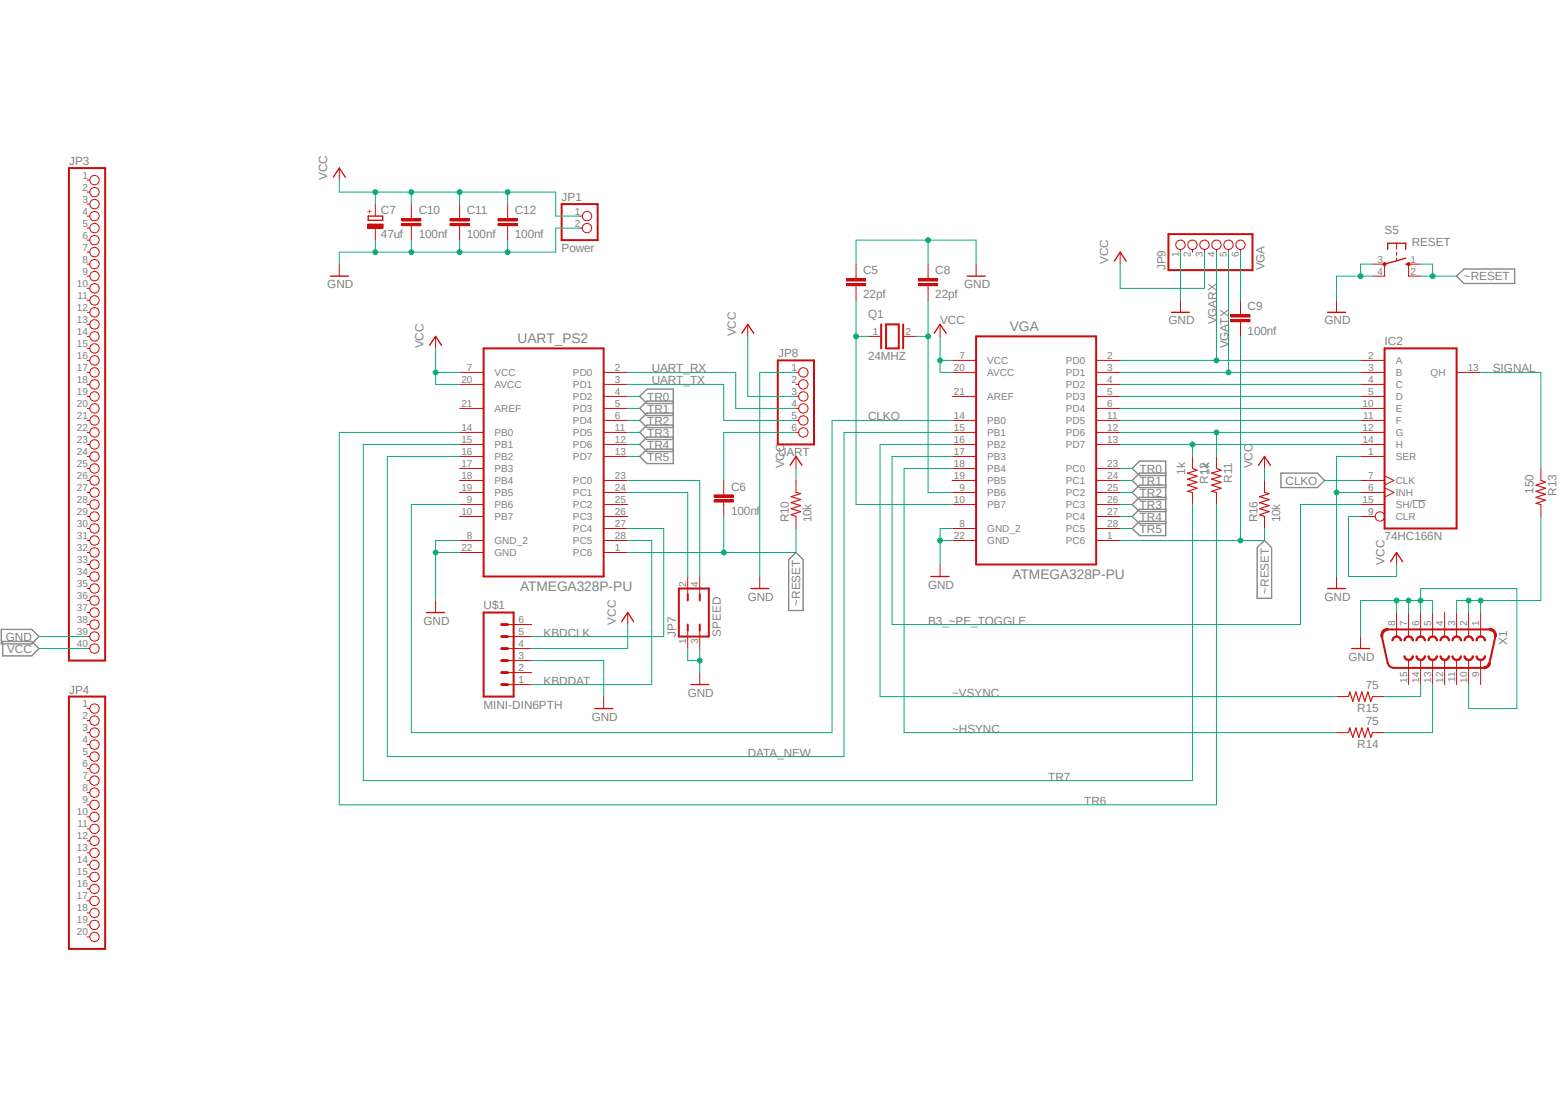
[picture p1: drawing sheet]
<svg xmlns="http://www.w3.org/2000/svg" width="297mm" height="210mm" viewBox="0 0 297 210" stroke-linecap="round" stroke-linejoin="round" font-family="sans-serif">
<path d="M0 28.9l297.1 152.1M297.1 28.9l-297.1 152.1" fill="none" stroke="#fff" stroke-width=".19"/>
<path d="M268.9 95.3h2.5" fill="none" stroke="#808080" stroke-width=".19"/>
<g fill="none" stroke="#808080" stroke-width=".25">
<path d="M277.3 52.6l1.4-1.4h9.7v2.8h-9.7zM128.2 76.8h-5l-1.4-1.3 1.4-1.4h5v14.2h-5l-1.4-1.4 1.4-1.4h5M128.2 76.4h-5l-1.4 1.4 1.4 1.3h5M128.2 78.7h-5l-1.4 1.4 1.4 1.3h5M128.2 80.9h-5l-1.4 1.4 1.4 1.4h5M128.2 83.2h-5l-1.4 1.4 1.4 1.4h5M222 90.1h-5l-1.4 1.4 1.4 1.3h5M222 90.6h-5l-1.4-1.4 1.4-1.4h5v14.2h-5l-1.4-1.4 1.4-1.3h5M222 92.4h-5l-1.4 1.4 1.4 1.3h5M222 94.7h-5l-1.4 1.4 1.4 1.3h5M222 97h-5l-1.4 1.3 1.4 1.4h5M243.9 90.1h6.9l1.4 1.4-1.4 1.3h-6.9z"/>
<path d="M.3 119.8h5.8l1.3 1.4-1.3 1.4h-5.8zM150.2 106.6l1.4-1.4 1.3 1.4v9.6h-2.7zM239.4 104.3l1.3-1.4 1.4 1.4v9.6h-2.7zM.5 122.1h5.6l1.3 1.4-1.3 1.4h-5.6z"/>
</g>
<path d="M281.4 121.2a.91 .91 0 0 1 .9 0 .91 .91 0 0 1 .5 .8h-.2a.7 .7 0 0 0-.7-.7 .7 .7 0 0 0-.7 .7h-.2v-.2z" fill-rule="evenodd" fill="#c90d0c"/>
<path d="M281.4 121.2a.91 .91 0 0 1 .9 0 .91 .91 0 0 1 .5 .8h-.2a.7 .7 0 0 0-.7-.7 .7 .7 0 0 0-.7 .7h-.2v-.2z" fill="none" stroke="#c90d0c" stroke-width=".19"/>
<path d="M281 124.9h.2a.7 .7 0 0 0 .7 .6 .7 .7 0 0 0 .7-.6h.2a.91 .91 0 0 1-.9 .9 .91 .91 0 0 1-.9-.9z" fill-rule="evenodd" fill="#c90d0c"/>
<path d="M281 124.9h.2a.7 .7 0 0 0 .7 .6 .7 .7 0 0 0 .7-.6h.2a.91 .91 0 0 1-.9 .9 .91 .91 0 0 1-.9-.9z" fill="none" stroke="#c90d0c" stroke-width=".19"/>
<path d="M279.1 121.2a.91 .91 0 0 1 1 0 .91 .91 0 0 1 .4 .8h-.2a.7 .7 0 0 0-.7-.7 .7 .7 0 0 0-.7 .7h-.2v-.2z" fill-rule="evenodd" fill="#c90d0c"/>
<path d="M279.1 121.2a.91 .91 0 0 1 1 0 .91 .91 0 0 1 .4 .8h-.2a.7 .7 0 0 0-.7-.7 .7 .7 0 0 0-.7 .7h-.2v-.2z" fill="none" stroke="#c90d0c" stroke-width=".19"/>
<path d="M278.7 124.9h.2a.7 .7 0 0 0 .7 .6 .7 .7 0 0 0 .7-.6h.2a.91 .91 0 0 1-.9 .9 .91 .91 0 0 1-.9-.9z" fill-rule="evenodd" fill="#c90d0c"/>
<path d="M278.7 124.9h.2a.7 .7 0 0 0 .7 .6 .7 .7 0 0 0 .7-.6h.2a.91 .91 0 0 1-.9 .9 .91 .91 0 0 1-.9-.9z" fill="none" stroke="#c90d0c" stroke-width=".19"/>
<path d="M276.8 121.2a.91 .91 0 0 1 1 0 .91 .91 0 0 1 .5 .8h-.3a.7 .7 0 0 0-.7-.7 .7 .7 0 0 0-.7 .7h-.2v-.2z" fill-rule="evenodd" fill="#c90d0c"/>
<path d="M276.8 121.2a.91 .91 0 0 1 1 0 .91 .91 0 0 1 .5 .8h-.3a.7 .7 0 0 0-.7-.7 .7 .7 0 0 0-.7 .7h-.2v-.2z" fill="none" stroke="#c90d0c" stroke-width=".19"/>
<path d="M276.4 124.9h.2a.7 .7 0 0 0 .7 .6 .7 .7 0 0 0 .7-.6h.3a.91 .91 0 0 1-1 .9 .91 .91 0 0 1-.9-.9z" fill-rule="evenodd" fill="#c90d0c"/>
<path d="M276.4 124.9h.2a.7 .7 0 0 0 .7 .6 .7 .7 0 0 0 .7-.6h.3a.91 .91 0 0 1-1 .9 .91 .91 0 0 1-.9-.9z" fill="none" stroke="#c90d0c" stroke-width=".19"/>
<path d="M274.5 121.2a.91 .91 0 0 1 1 0 .91 .91 0 0 1 .5 .8h-.2a.7 .7 0 0 0-.7-.7 .7 .7 0 0 0-.7 .7h-.2v-.2z" fill-rule="evenodd" fill="#c90d0c"/>
<path d="M274.5 121.2a.91 .91 0 0 1 1 0 .91 .91 0 0 1 .5 .8h-.2a.7 .7 0 0 0-.7-.7 .7 .7 0 0 0-.7 .7h-.2v-.2z" fill="none" stroke="#c90d0c" stroke-width=".19"/>
<path d="M274.2 124.9h.2a.7 .7 0 0 0 .7 .6 .7 .7 0 0 0 .7-.6h.2a.91 .91 0 0 1-.9 .9 .91 .91 0 0 1-.9-.9z" fill-rule="evenodd" fill="#c90d0c"/>
<path d="M274.2 124.9h.2a.7 .7 0 0 0 .7 .6 .7 .7 0 0 0 .7-.6h.2a.91 .91 0 0 1-.9 .9 .91 .91 0 0 1-.9-.9z" fill="none" stroke="#c90d0c" stroke-width=".19"/>
<path d="M272.2 121.2a.91 .91 0 0 1 1 0 .91 .91 0 0 1 .5 .8h-.2a.7 .7 0 0 0-.7-.7 .7 .7 0 0 0-.7 .7h-.2v-.2z" fill-rule="evenodd" fill="#c90d0c"/>
<path d="M272.2 121.2a.91 .91 0 0 1 1 0 .91 .91 0 0 1 .5 .8h-.2a.7 .7 0 0 0-.7-.7 .7 .7 0 0 0-.7 .7h-.2v-.2z" fill="none" stroke="#c90d0c" stroke-width=".19"/>
<path d="M271.9 124.9h.2a.7 .7 0 0 0 .7 .6 .7 .7 0 0 0 .7-.6h.2a.91 .91 0 0 1-.9 .9 .91 .91 0 0 1-.9-.9z" fill-rule="evenodd" fill="#c90d0c"/>
<path d="M271.9 124.9h.2a.7 .7 0 0 0 .7 .6 .7 .7 0 0 0 .7-.6h.2a.91 .91 0 0 1-.9 .9 .91 .91 0 0 1-.9-.9z" fill="none" stroke="#c90d0c" stroke-width=".19"/>
<path d="M270 121.2a.91 .91 0 0 1 .9 0 .91 .91 0 0 1 .5 .8h-.2a.7 .7 0 0 0-.7-.7 .7 .7 0 0 0-.7 .7h-.2v-.2z" fill-rule="evenodd" fill="#c90d0c"/>
<path d="M270 121.2a.91 .91 0 0 1 .9 0 .91 .91 0 0 1 .5 .8h-.2a.7 .7 0 0 0-.7-.7 .7 .7 0 0 0-.7 .7h-.2v-.2z" fill="none" stroke="#c90d0c" stroke-width=".19"/>
<path d="M269.6 124.9h.2a.7 .7 0 0 0 .7 .6 .7 .7 0 0 0 .7-.6h.2a.91 .91 0 0 1-.9 .9 .91 .91 0 0 1-.9-.9z" fill-rule="evenodd" fill="#c90d0c"/>
<path d="M269.6 124.9h.2a.7 .7 0 0 0 .7 .6 .7 .7 0 0 0 .7-.6h.2a.91 .91 0 0 1-.9 .9 .91 .91 0 0 1-.9-.9z" fill="none" stroke="#c90d0c" stroke-width=".19"/>
<path d="M267.7 121.2a.91 .91 0 0 1 .9 0 .91 .91 0 0 1 .5 .8h-.2a.68 .68 0 0 0-.7-.7 .68 .68 0 0 0-.7 .7h-.2v-.2z" fill-rule="evenodd" fill="#c90d0c"/>
<path d="M267.7 121.2a.91 .91 0 0 1 .9 0 .91 .91 0 0 1 .5 .8h-.2a.68 .68 0 0 0-.7-.7 .68 .68 0 0 0-.7 .7h-.2v-.2z" fill="none" stroke="#c90d0c" stroke-width=".19"/>
<path d="M267.3 124.9h.2a.68 .68 0 0 0 .7 .6 .68 .68 0 0 0 .7-.6h.2a.91 .91 0 0 1-.9 .9 .91 .91 0 0 1-.9-.9z" fill-rule="evenodd" fill="#c90d0c"/>
<path d="M267.3 124.9h.2a.68 .68 0 0 0 .7 .6 .68 .68 0 0 0 .7-.6h.2a.91 .91 0 0 1-.9 .9 .91 .91 0 0 1-.9-.9z" fill="none" stroke="#c90d0c" stroke-width=".19"/>
<path d="M265.4 121.2a.93 .93 0 0 1 1.4 .8h-.2a.68 .68 0 0 0-.7-.7 .68 .68 0 0 0-.7 .7h-.2v-.2z" fill-rule="evenodd" fill="#c90d0c"/>
<path d="M265.4 121.2a.93 .93 0 0 1 1.4 .8h-.2a.68 .68 0 0 0-.7-.7 .68 .68 0 0 0-.7 .7h-.2v-.2z" fill="none" stroke="#c90d0c" stroke-width=".19"/>
<path d="M283.6 119.6a1.29 1.29 0 0 1 1.3 1.6h-.4a.96 .96 0 0 0-.9-1.2z" fill-rule="evenodd" fill="#c90d0c"/>
<path d="M283.6 119.6a1.29 1.29 0 0 1 1.3 1.6h-.4a.96 .96 0 0 0-.9-1.2z" fill="none" stroke="#c90d0c" stroke-width=".19"/>
<path d="M284.7 121.2l-1.1 5" fill="none" stroke="#c90d0c" stroke-width=".38"/>
<path d="M282.5 127a.96 .96 0 0 0 .9-.8l.4 .1a1.16 1.16 0 0 1-1.3 1z" fill-rule="evenodd" fill="#c90d0c"/>
<path d="M282.5 127a.96 .96 0 0 0 .9-.8l.4 .1a1.16 1.16 0 0 1-1.3 1z" fill="none" stroke="#c90d0c" stroke-width=".19"/>
<path d="M264.2 119.8h19.4M263.1 121.2l1.1 5a1.18 1.18 0 0 0 1.1 1h17.2" fill="none" stroke="#c90d0c" stroke-width=".38"/>
<path d="M263.3 120l.9-.4v.4a.98 .98 0 0 0-.9 1.2h-.4a1.42 1.42 0 0 1 .4-1.2z" fill-rule="evenodd" fill="#c90d0c"/>
<g fill="none" stroke="#c90d0c" stroke-width=".19">
<path d="M161.2 53.1h3.6v.4h-3.6zM161.2 54h3.6v.4h-3.6zM163 50.3v2.7M163 54.4v2.8M87.5 70.9h4.6M87.5 73.2h4.6M87.5 77.8h4.6M114.9 70.9h4.6M114.9 75.5h4.6M114.9 73.2h4.6M114.9 77.8h4.6M181.3 68.6h4.5"/>
<path d="M181.3 70.9h4.5M181.3 75.5h4.5M208.7 68.6h4.6M208.7 70.9h4.6M208.7 75.5h4.6M208.7 73.2h4.6M208.7 77.8h4.6M87.5 82.3h4.6M87.5 84.6h4.6M87.5 86.9h4.6M87.5 89.2h4.6M87.5 91.5h4.6"/>
<path d="M87.5 93.8h4.6M87.5 96.1h4.6M87.5 98.3h4.6M114.9 80.1h4.6M114.9 82.3h4.6M114.9 84.6h4.6M114.9 86.9h4.6M114.9 91.5h4.6M114.9 93.8h4.6M114.9 96.1h4.6M114.9 98.3h4.6M181.3 80.1h4.5"/>
<path d="M181.3 82.3h4.5M181.3 84.6h4.5M181.3 86.9h4.5M181.3 89.2h4.5M181.3 91.5h4.5M181.3 93.8h4.5M181.3 96.1h4.5M208.7 80.1h4.6M208.7 82.3h4.6M208.7 84.6h4.6M208.7 89.2h4.6M208.7 91.5h4.6"/>
<path d="M208.7 93.8h4.6M208.7 96.1h4.6M208.7 98.3h4.6M87.5 102.9h4.6M87.5 105.2h4.6M96.6 118.9h4.6M114.9 100.6h4.6M114.9 102.9h4.6M114.9 105.2h4.6M181.3 100.6h4.5M181.3 102.9h4.5M208.7 100.6h4.6"/>
<path d="M208.7 102.9h4.6M263.3 120l.9-.4v.4a.98 .98 0 0 0-.9 1.2h-.4a1.42 1.42 0 0 1 .4-1.2zM265.9 116.6v4.6M268.2 116.6v4.6M270.5 116.6v4.6M272.8 116.6v4.6M275 116.6v4.6M277.3 116.6v4.6M279.6 116.6v4.6M281.9 116.6v4.6M96.6 130.3h4.6M96.6 128.1h4.6"/>
<path d="M96.6 125.8h4.6M96.6 123.5h4.6M96.6 121.2h4.6M268.2 125.8v4.5M270.5 125.8v4.5M272.8 125.8v4.5M275 125.8v4.5M277.3 125.8v4.5M279.6 125.8v4.5M281.9 125.8v4.5"/>
</g>
<path d="M92.1 66.3h22.8v43.5h-22.8zM185.8 64.1h22.9v43.4h-22.9zM92.1 116.6h5.7v16h-5.7z" fill="none" stroke="#c90d0c" stroke-width=".38"/>
<path d="M95.5 118.9h1.1M95.5 125.8h1.1M95.5 128.1h1.1M95.5 130.3h1.1M95.5 121.2h1.1M95.5 123.5h1.1" fill="none" stroke="#c90d0c" stroke-width=".55"/>
<path d="M161.2 53.3h3.6M161.2 54.2h3.6" fill="none" stroke="#c90d0c" stroke-width=".42"/>
<path d="M70.1 41.1h2.8v.9h-2.8z" fill="none" stroke="#c90d0c" stroke-width=".25"/>
<path d="M70 42.7h2.9v.7h-2.9z" fill-rule="evenodd" fill="#c90d0c"/>
<g fill="none" stroke="#c90d0c" stroke-width=".19">
<path d="M71.5 38.9v2.2M70 42.7h2.9v.7h-2.9zM71.5 43.4v2.3M263.6 50.3v2.3M265.9 46.3v1.2M265.9 48v.6M265.9 49.1v.6M268.2 50.3v2.3M151.6 70.9h.4M151.6 73.2h.4M151.6 75.5h.4M151.6 77.8h.4"/>
<path d="M165.3 64.1h2.3M172.1 64.1h2.3M259 68.6h4.6M259 70.9h4.6M259 73.2h4.6M259 75.5h4.6M259 77.8h4.6M277.3 70.9h4.6M151.6 80.1h.4M151.6 82.3h.4M259 86.9h4.6M259 93.8h4.6"/>
<path d="M259 91.5h4.6M259 98.3h2.8M259 80.1h4.6M259 82.3h4.6M259 84.6h4.6M259 96.1h4.6M263.6 92.9l1.8 .9-1.8 .9M263.6 90.6l1.8 .9-1.8 .9M130.9 109.8v3.4M133.2 109.8v3.4M130.9 120.1v3.4M133.2 120.1v3.4"/>
<circle cx="152.9" cy="77.8" r=".89"/>
<circle cx="152.9" cy="75.5" r=".89"/>
<circle cx="152.9" cy="70.9" r=".89"/>
<circle cx="152.9" cy="73.2" r=".89"/>
<circle cx="152.9" cy="80.1" r=".89"/>
<circle cx="152.9" cy="82.3" r=".89"/>
<circle cx="262.7" cy="98.3" r=".89"/>
</g>
<path d="M148.1 68.6h6.9v16h-6.9zM167.8 61.8v4.5M168.7 61.8h2.4v4.5h-2.4zM172 61.8v4.5M263.6 66.3h13.7v34.3h-13.7zM129.2 112.1h5.8v9.1h-5.8zM130.9 113.2v1.1M130.9 118.9v1.2M133.2 113.2v1.1M133.2 118.9v1.2" fill="none" stroke="#c90d0c" stroke-width=".38"/>
<path d="M264.2 47.5v-1.2h3.4v1.2M267.6 50.3h.6M267.6 49.1l-4 1.2" fill="none" stroke="#c90d0c" stroke-width=".25"/>
<circle cx="263.6" cy="50.3" r=".3" fill="#c90d0c"/>
<circle cx="263.6" cy="50.3" r=".3" fill="none" stroke="#c90d0c" stroke-width=".19"/>
<circle cx="268.2" cy="50.3" r=".3" fill="#c90d0c"/>
<g fill="none" stroke="#c90d0c" stroke-width=".19">
<path d="M16.6 34.3h.5M16.6 36.6h.5M16.6 38.9h.5M64.6 32v2.3M78.3 38.9v2.7M87.5 38.9v2.7M96.6 38.9v2.7M16.6 50.3h.5M16.6 52.6h.5M16.6 41.1h.5M16.6 43.4h.5M16.6 45.7h.5"/>
<path d="M16.6 48h.5M16.6 54.9h.5M16.6 57.2h.5M16.6 59.5h.5M64.6 50.3v2.3M76.5 41.7h3.6v.4h-3.6zM76.5 42.5h3.6v.5h-3.6zM78.3 43v2.7M85.7 41.7h3.6v.4h-3.6zM85.7 42.5h3.6v.5h-3.6zM87.5 43v2.7M94.8 41.7h3.7v.4h-3.7z"/>
<path d="M94.8 42.5h3.7v.5h-3.7zM96.6 43v2.7M110.4 41.1h.5M110.4 43.4h.5M174.9 53.1h3.6v.4h-3.6zM174.9 54h3.6v.4h-3.6zM176.7 50.3v2.7M176.7 54.4v2.8M185.8 50.3v2.3M213.3 48v2.3M224.7 47.5v.5M224.7 57.2v2.3"/>
<path d="M227 47.5v.5M229.3 47.5v.5M231.6 47.5v.5M233.9 47.5v.5M234.4 59.9h3.6v.5h-3.6zM236.2 47.5v.5M236.2 57.2v2.7M254.5 57.2v2.3M261.3 50.3h2.3M261.3 52.6h2.3M268.2 50.3h2.3M268.2 52.6h2.3"/>
<path d="M16.6 61.8h.5M16.6 64.1h.5M16.6 66.3h.5M16.6 68.6h.5M16.6 70.9h.5M16.6 73.2h.5M16.6 75.5h.5M16.6 77.8h.5M82.9 64.1v2.2M142.4 61.8v2.3M179 61.8v2.3M234.4 60.8h3.6v.5h-3.6z"/>
<path d="M236.2 61.3v2.8M16.6 80.1h.5M16.6 82.3h.5M16.6 84.6h.5M16.6 86.9h.5M16.6 89.2h.5M16.6 91.5h.5M16.6 93.8h.5M16.6 96.1h.5M16.6 98.3h.5M136 94.2h3.6v.5h-3.6zM136 95.2h3.6v.4h-3.6z"/>
<path d="M137.8 91.5v2.7M137.8 95.6v2.7M151.6 86.9v2.3M151.6 91.5v2.3M151.6 98.3v2.3M227 86.9v2.3M227 93.8v2.3M231.6 86.9v2.3M231.6 93.8v2.3M240.7 86.9v2.3M240.7 91.5v2.3M240.7 98.3v2.3"/>
<path d="M293.4 89.2v2.3M293.4 96.1v2.2M16.6 100.6h.5M16.6 102.9h.5M16.6 105.2h.5M16.6 107.5h.5M16.6 109.8h.5M16.6 112.1h.5M16.6 114.3h.5M16.6 116.6h.5M16.6 118.9h.5M82.9 114.3v2.3"/>
<path d="M119.5 116.6v2.3M144.7 109.8v2.3M179 107.5v2.3M254.5 109.8v2.3M265.9 105.2v2.3M16.6 139.5h.5M16.6 121.2h.5M16.6 123.5h.5M16.6 134.9h.5M16.6 137.2h.5M114.9 132.6v2.3M133.2 128.1v2.2"/>
<path d="M254.5 139.5h2.3M254.5 132.6h2.3M259 121.2v2.3M261.3 139.5h2.3M261.3 132.6h2.3M16.6 141.8h.5M16.6 144.1h.5M16.6 146.3h.5M16.6 148.6h.5M16.6 150.9h.5M16.6 153.2h.5M16.6 155.5h.5"/>
<path d="M16.6 157.8h.5M16.6 160.1h.5M16.6 162.4h.5M16.6 164.7h.5M16.6 167h.5M16.6 169.2h.5M16.6 171.5h.5M16.6 173.8h.5M16.6 176.1h.5M16.6 178.4h.5"/>
<circle cx="18" cy="34.3" r=".89"/>
<circle cx="18" cy="36.6" r=".89"/>
<circle cx="18" cy="38.9" r=".89"/>
<circle cx="18" cy="50.3" r=".89"/>
<circle cx="18" cy="45.7" r=".89"/>
<circle cx="18" cy="41.1" r=".89"/>
<circle cx="18" cy="57.2" r=".89"/>
<circle cx="18" cy="43.4" r=".89"/>
<circle cx="18" cy="48" r=".89"/>
<circle cx="18" cy="54.9" r=".89"/>
<circle cx="18" cy="52.6" r=".89"/>
<circle cx="18" cy="59.5" r=".89"/>
<circle cx="111.8" cy="41.1" r=".89"/>
<circle cx="111.8" cy="43.4" r=".89"/>
<circle cx="224.7" cy="46.6" r=".89"/>
<circle cx="227" cy="46.6" r=".89"/>
<circle cx="229.3" cy="46.6" r=".89"/>
<circle cx="231.6" cy="46.6" r=".89"/>
<circle cx="233.9" cy="46.6" r=".89"/>
<circle cx="236.2" cy="46.6" r=".89"/>
<circle cx="268.2" cy="50.3" r=".3"/>
<circle cx="18" cy="61.8" r=".89"/>
<circle cx="18" cy="64" r=".89"/>
<circle cx="18" cy="68.6" r=".89"/>
<circle cx="18" cy="73.2" r=".89"/>
<circle cx="18" cy="75.5" r=".89"/>
<circle cx="18" cy="77.8" r=".89"/>
<circle cx="18" cy="66.3" r=".89"/>
<circle cx="18" cy="70.9" r=".89"/>
<circle cx="18" cy="96.1" r=".89"/>
<circle cx="18" cy="80.1" r=".89"/>
<circle cx="18" cy="98.3" r=".89"/>
<circle cx="18" cy="93.8" r=".89"/>
<circle cx="18" cy="82.3" r=".89"/>
<circle cx="18" cy="86.9" r=".89"/>
<circle cx="18" cy="84.6" r=".89"/>
<circle cx="18" cy="89.2" r=".89"/>
<circle cx="18" cy="91.5" r=".89"/>
<circle cx="18" cy="102.9" r=".89"/>
<circle cx="18" cy="107.5" r=".89"/>
<circle cx="18" cy="109.8" r=".89"/>
<circle cx="18" cy="116.6" r=".89"/>
<circle cx="18" cy="112.1" r=".89"/>
<circle cx="18" cy="100.6" r=".89"/>
<circle cx="18" cy="118.9" r=".89"/>
<circle cx="18" cy="114.3" r=".89"/>
<circle cx="18" cy="105.2" r=".89"/>
<circle cx="18" cy="123.5" r=".89"/>
<circle cx="18" cy="134.9" r=".89"/>
<circle cx="18" cy="121.2" r=".89"/>
<circle cx="18" cy="139.5" r=".89"/>
<circle cx="18" cy="137.2" r=".89"/>
<circle cx="18" cy="146.3" r=".89"/>
<circle cx="18" cy="148.6" r=".89"/>
<circle cx="18" cy="150.9" r=".89"/>
<circle cx="18" cy="144.1" r=".89"/>
<circle cx="18" cy="153.2" r=".89"/>
<circle cx="18" cy="157.8" r=".89"/>
<circle cx="18" cy="155.5" r=".89"/>
<circle cx="18" cy="141.8" r=".89"/>
<circle cx="18" cy="171.5" r=".89"/>
<circle cx="18" cy="173.8" r=".89"/>
<circle cx="18" cy="160.1" r=".89"/>
<circle cx="18" cy="176.1" r=".89"/>
<circle cx="18" cy="178.4" r=".89"/>
<circle cx="18" cy="162.4" r=".89"/>
<circle cx="18" cy="164.7" r=".89"/>
<circle cx="18" cy="167" r=".89"/>
<circle cx="18" cy="169.2" r=".89"/>
</g>
<g fill="none" stroke="#c90d0c" stroke-width=".25">
<path d="M63.5 33.7l1.1-1.7 1.1 1.7M62.9 52.6h3.4M184.1 52.6h3.5M212.1 49.7l1.2-1.7 1.1 1.7M223 59.5h3.4M252.8 59.5h3.4M81.8 65.7l1.1-1.6 1.2 1.6M141.2 63.5l1.2-1.7 1.1 1.7M177.8 63.5l1.2-1.7 1.1 1.7M150.4 88.6l1.2-1.7 1.1 1.7M239.6 88.6l1.1-1.7 1.2 1.7M81.2 116.6h3.4"/>
<path d="M118.4 118.4l1.1-1.8 1.1 1.8M143 112.1h3.4M177.2 109.8h3.5M252.8 112.1h3.4M264.8 106.9l1.1-1.7 1.1 1.7M113.2 134.9h3.5M131.5 130.3h3.5M257.3 123.5h3.5"/>
</g>
<path d="M76.5 41.9h3.6M76.5 42.8h3.6M85.7 41.9h3.6M85.7 42.8h3.6M94.8 41.9h3.7M94.8 42.8h3.7M174.9 53.3h3.6M174.9 54.2h3.6M234.4 60.2h3.6M234.4 61h3.6M136 94.4h3.6M136 95.4h3.6" fill="none" stroke="#c90d0c" stroke-width=".42"/>
<path d="M151.6 93.8l.8 .2-1.8 .6 1.8 .5-1.8 .6 1.8 .6-1.8 .6 1.8 .5-1.8 .6 1 .3M227 89.2l.9 .3-1.8 .6 1.8 .6-1.8 .5 1.8 .6-1.8 .6 1.8 .6-1.8 .6 .9 .2M231.6 89.2l.9 .3-1.8 .6 1.8 .6-1.8 .5 1.8 .6-1.8 .6 1.8 .6-1.8 .6 .9 .2M240.7 93.8l.9 .2-1.8 .6 1.8 .5-1.8 .6 1.8 .6-1.8 .6 1.8 .5-1.8 .6 .9 .3M293.4 91.5l.9 .3-1.9 .6 1.9 .6-1.9 .6 1.9 .5-1.9 .6 1.9 .5-1.9 .6 1 .3M256.8 139.5l.2-.9 .6 1.8 .5-1.8 .6 1.8 .6-1.8 .5 1.8 .6-1.8 .6 1.8 .3-.9M256.8 132.6l.2-.9 .6 1.9 .5-1.9 .6 1.9 .6-1.9 .5 1.9 .6-1.9 .6 1.9 .3-1" fill="none" stroke="#c90d0c" stroke-width=".21"/>
<path d="M13.1 32h6.9v93.8h-6.9zM106.9 38.9h6.9v6.8h-6.9zM222.5 44.6h16v6.8h-16zM13.1 132.6h6.9v48.1h-6.9z" fill="none" stroke="#c90d0c" stroke-width=".38"/>
<path d="M82.9 105.2h4.6M87.5 102.9h-4.6v11.4" fill="none" stroke="#0dab76" stroke-width=".19"/>
<circle cx="82.9" cy="105.2" r=".46" fill="#0dab76"/>
<g fill="none" stroke="#0dab76" stroke-width=".19">
<path d="M151.6 70.9h-6.9v38.9M130.9 123.5v2.3h2.3M133.2 123.5v4.6"/>
<circle cx="82.9" cy="105.2" r=".46"/>
</g>
<circle cx="133.2" cy="125.8" r=".46" fill="#0dab76"/>
<g fill="none" stroke="#0dab76" stroke-width=".19">
<path d="M254.5 93.8h4.5M259 86.9h-4.5v22.9M101.2 125.8h13.7v6.8"/>
<circle cx="133.2" cy="125.8" r=".46"/>
</g>
<circle cx="254.5" cy="93.8" r=".46" fill="#0dab76"/>
<g fill="none" stroke="#0dab76" stroke-width=".19">
<path d="M265.9 114.3v2.3M268.2 114.3v2.3M270.5 114.3v2.3M272.8 116.6v-2.3h-13.8v6.9"/>
<circle cx="254.5" cy="93.8" r=".46"/>
</g>
<circle cx="270.5" cy="114.3" r=".46" fill="#0dab76"/>
<circle cx="270.5" cy="114.3" r=".46" fill="none" stroke="#0dab76" stroke-width=".19"/>
<circle cx="268.2" cy="114.3" r=".46" fill="#0dab76"/>
<circle cx="268.2" cy="114.3" r=".46" fill="none" stroke="#0dab76" stroke-width=".19"/>
<circle cx="265.9" cy="114.3" r=".46" fill="#0dab76"/>
<g fill="none" stroke="#0dab76" stroke-width=".19">
<path d="M163 50.3v-4.6h22.8v4.6M176.7 45.7v4.6M270.5 114.3v-2.2h18.3v22.8h-9.2v-4.6"/>
<circle cx="265.9" cy="114.3" r=".46"/>
</g>
<circle cx="176.7" cy="45.7" r=".46" fill="#0dab76"/>
<g fill="none" stroke="#0dab76" stroke-width=".19">
<path d="M179 102.9h2.3M181.3 100.6h-2.3v6.9"/>
<circle cx="176.7" cy="45.7" r=".46"/>
</g>
<circle cx="179" cy="102.9" r=".46" fill="#0dab76"/>
<g fill="none" stroke="#0dab76" stroke-width=".19">
<path d="M71.5 45.7v2.3M78.3 45.7v2.3M87.5 45.7v2.3M96.6 45.7v2.3h-32v2.3M224.7 48v9.2"/>
<circle cx="179" cy="102.9" r=".46"/>
</g>
<circle cx="78.3" cy="48" r=".46" fill="#0dab76"/>
<circle cx="78.3" cy="48" r=".46" fill="none" stroke="#0dab76" stroke-width=".19"/>
<circle cx="71.5" cy="48" r=".46" fill="#0dab76"/>
<circle cx="71.5" cy="48" r=".46" fill="none" stroke="#0dab76" stroke-width=".19"/>
<circle cx="87.5" cy="48" r=".46" fill="#0dab76"/>
<g fill="none" stroke="#0dab76" stroke-width=".19">
<path d="M110.4 43.4h-4.6v4.6h-9.2"/>
<circle cx="87.5" cy="48" r=".46"/>
</g>
<circle cx="96.6" cy="48" r=".46" fill="#0dab76"/>
<g fill="none" stroke="#0dab76" stroke-width=".19">
<path d="M261.3 52.6h-6.8v4.6M261.3 50.3h-2.3v2.3"/>
<circle cx="96.6" cy="48" r=".46"/>
</g>
<circle cx="259" cy="52.6" r=".46" fill="#0dab76"/>
<g fill="none" stroke="#0dab76" stroke-width=".19">
<path d="M82.9 66.3v6.9h4.6M82.9 70.9h4.6M7.4 121.2h9.2"/>
<circle cx="259" cy="52.6" r=".46"/>
</g>
<circle cx="82.9" cy="70.9" r=".46" fill="#0dab76"/>
<g fill="none" stroke="#0dab76" stroke-width=".19">
<path d="M142.4 64.1v11.4h9.2M179 68.6h2.3M179 64.1v6.8h2.3M151.6 89.2v2.3M259 98.3h-2.2v11.5h9.1v-2.3M119.5 118.9v4.6h-18.3"/>
<circle cx="82.9" cy="70.9" r=".46"/>
</g>
<circle cx="179" cy="68.6" r=".46" fill="#0dab76"/>
<g fill="none" stroke="#0dab76" stroke-width=".19">
<path d="M64.6 34.3v2.3h32v2.3M71.5 36.6v2.3M78.3 36.6v2.3M87.5 36.6v2.3M229.3 48v6.9h-16v-4.6M240.7 89.2v2.3"/>
<circle cx="179" cy="68.6" r=".46"/>
</g>
<circle cx="71.5" cy="36.6" r=".46" fill="#0dab76"/>
<circle cx="71.5" cy="36.6" r=".46" fill="none" stroke="#0dab76" stroke-width=".19"/>
<circle cx="78.3" cy="36.6" r=".46" fill="#0dab76"/>
<circle cx="78.3" cy="36.6" r=".46" fill="none" stroke="#0dab76" stroke-width=".19"/>
<circle cx="87.5" cy="36.6" r=".46" fill="#0dab76"/>
<g fill="none" stroke="#0dab76" stroke-width=".19">
<path d="M96.6 36.6h9.2v4.5h4.6"/>
<circle cx="87.5" cy="36.6" r=".46"/>
</g>
<circle cx="96.6" cy="36.6" r=".46" fill="#0dab76"/>
<g fill="none" stroke="#0dab76" stroke-width=".19">
<path d="M119.5 73.2h18.3v6.9h13.8M137.8 98.3v6.9M151.6 82.3h-13.8v9.2M119.5 105.2h32.1M7.4 123.5h9.2"/>
<circle cx="96.6" cy="36.6" r=".46"/>
</g>
<circle cx="137.8" cy="105.2" r=".46" fill="#0dab76"/>
<g fill="none" stroke="#0dab76" stroke-width=".19">
<path d="M236.2 64.1v38.8M151.6 100.6v4.6M240.7 100.6v2.3h-27.4"/>
<circle cx="137.8" cy="105.2" r=".46"/>
</g>
<circle cx="236.2" cy="102.9" r=".46" fill="#0dab76"/>
<g fill="none" stroke="#0dab76" stroke-width=".19">
<path d="M270.5 52.6h6.8M270.5 50.3h2.3v2.3"/>
<circle cx="236.2" cy="102.9" r=".46"/>
</g>
<circle cx="272.8" cy="52.6" r=".46" fill="#0dab76"/>
<g fill="none" stroke="#0dab76" stroke-width=".19">
<path d="M119.5 93.8h11.4v16M119.5 91.5h13.7v18.3M181.3 80.1h-22.9v59.4h-80.1v-43.4h9.2M181.3 82.3h-20.6v61.8h-87v-57.2h13.8M213.3 82.3h45.7M231.6 82.3v4.6M252.2 91.5h6.8M119.5 102.9h4.6v27.4h-22.9M119.5 100.6h6.9v20.6h-25.2"/>
<circle cx="272.8" cy="52.6" r=".46"/>
</g>
<circle cx="231.6" cy="82.3" r=".46" fill="#0dab76"/>
<g fill="none" stroke="#0dab76" stroke-width=".19">
<path d="M213.3 84.6h45.7M227 84.6v2.3"/>
<circle cx="231.6" cy="82.3" r=".46"/>
</g>
<circle cx="227" cy="84.6" r=".46" fill="#0dab76"/>
<g fill="none" stroke="#0dab76" stroke-width=".19">
<path d="M213.3 73.2h45.7M213.3 75.5h45.7M213.3 77.8h45.7M281.9 70.9h11.5v18.3M87.5 84.6h-18.3v64h157.8v-52.5M87.5 82.3h-22.9v70.9h167v-57.1M213.3 80.1h45.7M293.4 98.3v16h-16.1v2.3M279.6 114.3v2.3M281.9 114.3v2.3"/>
<circle cx="227" cy="84.6" r=".46"/>
</g>
<circle cx="281.9" cy="114.3" r=".46" fill="#0dab76"/>
<circle cx="281.9" cy="114.3" r=".46" fill="none" stroke="#0dab76" stroke-width=".19"/>
<circle cx="279.6" cy="114.3" r=".46" fill="#0dab76"/>
<g fill="none" stroke="#0dab76" stroke-width=".19">
<path d="M163 57.2v38.9h18.3M163 64.1h2.3M270.5 130.3v2.3h-6.9M272.8 130.3v9.2h-9.2"/>
<circle cx="279.6" cy="114.3" r=".46"/>
</g>
<circle cx="163" cy="64.1" r=".46" fill="#0dab76"/>
<g fill="none" stroke="#0dab76" stroke-width=".19">
<path d="M176.7 57.2v36.6h4.6M174.4 64.1h2.3"/>
<circle cx="163" cy="64.1" r=".46"/>
</g>
<circle cx="176.7" cy="64.1" r=".46" fill="#0dab76"/>
<g fill="none" stroke="#0dab76" stroke-width=".19">
<path d="M231.6 48v20.6M236.2 48v9.2M119.5 75.5h2.3M119.5 77.8h2.3M119.5 70.9h20.6v6.9h11.5M213.3 68.6h45.7M119.5 86.9h2.3M119.5 84.6h2.3M119.5 80.1h2.3M119.5 82.3h2.3M181.3 86.9h-11.5v32h77.8v-22.8h11.4M181.3 89.2h-9.2v50.3h82.4"/>
<path d="M181.3 84.6h-13.7v48h86.9M213.3 96.1h2.3M213.3 89.2h2.3M213.3 91.5h2.3M213.3 93.8h2.3M213.3 98.3h2.3M213.3 100.6h2.3"/>
<circle cx="176.7" cy="64.1" r=".46"/>
</g>
<circle cx="231.6" cy="68.6" r=".46" fill="#0dab76"/>
<g fill="none" stroke="#0dab76" stroke-width=".19">
<path d="M233.9 48v22.9M213.3 70.9h45.7"/>
<circle cx="231.6" cy="68.6" r=".46"/>
</g>
<circle cx="233.9" cy="70.9" r=".46" fill="#0dab76"/>
<circle cx="233.9" cy="70.9" r=".46" fill="none" stroke="#0dab76" stroke-width=".19"/>
<g font-size="2.6" fill="#808080">
<text x="98.5" y="65.2">UART_PS2</text>
<text x="192.3" y="62.9">VGA</text>
<text x="99" y="112.6">ATMEGA328P-PU</text>
<text x="192.8" y="110.3">ATMEGA328P-PU</text>
</g>
<g font-size="2.2" fill="#808080">
<text x="13.2" y="31.5">JP3</text>
<text x="62.3" y="34.3" transform="rotate(-90 62.3 34.3)">VCC</text>
<text x="72.5" y="40.7">C7</text>
<text x="79.7" y="40.8">C10</text>
<text x="88.9" y="40.8">C11</text>
<text x="98" y="40.8">C12</text>
<text x="106.9" y="38.3">JP1</text>
<text x="72.5" y="45.3">47uf</text>
<text x="79.7" y="45.4">100nf</text>
<text x="88.9" y="45.4">100nf</text>
<text x="98" y="45.4">100nf</text>
<text x="263.6" y="44.6">S5</text>
<text x="268.8" y="46.9">RESET</text>
<text x="106.9" y="48">Power</text>
<text x="164.3" y="52.2">C5</text>
<text x="178.1" y="52.2">C8</text>
<text x="211" y="50.3" transform="rotate(-90 211 50.3)">VCC</text>
<text x="221.9" y="51.5" transform="rotate(-90 221.9 51.5)">JP9</text>
<text x="240.7" y="51.5" transform="rotate(-90 240.7 51.5)">VGA</text>
<text x="278.7" y="53.4">~RESET</text>
<text x="62.3" y="54.9">GND</text>
<text x="164.3" y="56.8">22pf</text>
<text x="178.1" y="56.8">22pf</text>
<text x="183.6" y="54.9">GND</text>
<text x="237.5" y="59.1">C9</text>
<text x="140.1" y="64.1" transform="rotate(-90 140.1 64.1)">VCC</text>
<text x="165.3" y="60.6">Q1</text>
<text x="179" y="61.8">VCC</text>
<text x="222.5" y="61.8">GND</text>
<text x="231.6" y="61.8" transform="rotate(-90 231.6 61.8)">VGARX</text>
<text x="237.5" y="63.7">100nf</text>
<text x="252.2" y="61.8">GND</text>
<text x="263.6" y="65.7">IC2</text>
<text x="80.6" y="66.3" transform="rotate(-90 80.6 66.3)">VCC</text>
<text x="124.1" y="70.9">UART_RX</text>
<text x="148.1" y="68">JP8</text>
<text x="165.3" y="68.6">24MHZ</text>
<text x="233.9" y="66.3" transform="rotate(-90 233.9 66.3)">VGATX</text>
<text x="284.2" y="70.9">SIGNAL</text>
<text x="123.2" y="76.3">TR0</text>
<text x="124.1" y="73.2">UART_TX</text>
<text x="123.2" y="78.6">TR1</text>
<text x="123.2" y="80.9">TR2</text>
<text x="123.2" y="83.1">TR3</text>
<text x="165.3" y="80.1">CLKO</text>
<text x="123.2" y="85.4">TR4</text>
<text x="123.2" y="87.7">TR5</text>
<text x="148.1" y="86.9">UART</text>
<text x="149.3" y="89.2" transform="rotate(-90 149.3 89.2)">VCC</text>
<text x="238.5" y="89.2" transform="rotate(-90 238.5 89.2)">VCC</text>
<text x="139.2" y="93.4">C6</text>
<text x="217" y="90">TR0</text>
<text x="217" y="92.3">TR1</text>
<text x="217" y="94.6">TR2</text>
<text x="225.6" y="90.4" transform="rotate(-90 225.6 90.4)">1k</text>
<text x="230" y="92.1" transform="rotate(-90 230 92.1)">R12</text>
<text x="230.3" y="90.4" transform="rotate(-90 230.3 90.4)">1k</text>
<text x="234.6" y="91.9" transform="rotate(-90 234.6 91.9)">R11</text>
<text x="244.8" y="92.3">CLKO</text>
<text x="292" y="94" transform="rotate(-90 292 94)">150</text>
<text x="296.3" y="94.4" transform="rotate(-90 296.3 94.4)">R13</text>
<text x="139.2" y="98">100nf</text>
<text x="150.2" y="99.5" transform="rotate(-90 150.2 99.5)">R10</text>
<text x="154.5" y="99.5" transform="rotate(-90 154.5 99.5)">10k</text>
<text x="217" y="96.9">TR3</text>
<text x="217" y="99.1">TR4</text>
<text x="217" y="101.4">TR5</text>
<text x="239.4" y="99.5" transform="rotate(-90 239.4 99.5)">R16</text>
<text x="243.7" y="99.5" transform="rotate(-90 243.7 99.5)">10k</text>
<text x="263.6" y="107.5" transform="rotate(-90 263.6 107.5)">VCC</text>
<text x="263.6" y="102.9">74HC166N</text>
<text x="176.7" y="112.1">GND</text>
<text x="241.6" y="113" transform="rotate(-90 241.6 113)">~RESET</text>
<text x="80.6" y="118.9">GND</text>
<text x="92.1" y="116">U$1</text>
<text x="117.2" y="118.9" transform="rotate(-90 117.2 118.9)">VCC</text>
<text x="142.4" y="114.3">GND</text>
<text x="152.4" y="115.3" transform="rotate(-90 152.4 115.3)">~RESET</text>
<text x="176.7" y="118.9">B3_~PE_TOGGLE</text>
<text x="252.2" y="114.3">GND</text>
<text x="1.1" y="122">GND</text>
<text x="1.4" y="124.3">VCC</text>
<text x="103.5" y="121.2">KBDCLK</text>
<text x="128.7" y="121.2" transform="rotate(-90 128.7 121.2)">JP7</text>
<text x="137.2" y="121.2" transform="rotate(-90 137.2 121.2)">SPEED</text>
<text x="256.8" y="125.8">GND</text>
<text x="287" y="122.8" transform="rotate(-90 287 122.8)">X1</text>
<text x="103.5" y="130.3">KBDDAT</text>
<text x="260" y="131.3">75</text>
<text x="13.2" y="132.1">JP4</text>
<text x="92.1" y="134.9">MINI-DIN6PTH</text>
<text x="112.6" y="137.2">GND</text>
<text x="130.9" y="132.6">GND</text>
<text x="181.3" y="132.6">~VSYNC</text>
<text x="258.4" y="135.6">R15</text>
<text x="181.3" y="139.5">~HSYNC</text>
<text x="258.4" y="142.5">R14</text>
<text x="260" y="138.1">75</text>
<text x="142.4" y="144.1">DATA_NEW</text>
<text x="199.6" y="148.6">TR7</text>
<text x="206.4" y="153.2">TR6</text>
</g>
<g font-size="1.9" fill="#808080">
<text x="15.7" y="34">1</text>
<text x="15.7" y="36.3">2</text>
<text x="15.7" y="38.6">3</text>
<text x="15.7" y="40.9">4</text>
<text x="109.5" y="40.9">1</text>
<text x="15.7" y="43.1">5</text>
<text x="15.7" y="45.4">6</text>
<text x="15.7" y="47.7">7</text>
<text x="109.5" y="43.1">2</text>
<text x="15.7" y="50">8</text>
<text x="15.7" y="52.3">9</text>
<text x="224.4" y="48.9" transform="rotate(-90 224.4 48.9)">1</text>
<text x="226.7" y="48.9" transform="rotate(-90 226.7 48.9)">2</text>
<text x="229" y="48.9" transform="rotate(-90 229 48.9)">3</text>
<text x="231.3" y="48.9" transform="rotate(-90 231.3 48.9)">4</text>
<text x="233.6" y="48.9" transform="rotate(-90 233.6 48.9)">5</text>
<text x="235.8" y="48.9" transform="rotate(-90 235.8 48.9)">6</text>
<text x="262.3" y="50">3</text>
<text x="262.3" y="52.3">4</text>
<text x="268.5" y="52.3">2</text>
<text x="268.5" y="50">1</text>
<text x="14.6" y="54.6">10</text>
<text x="14.6" y="59.1">12</text>
<text x="14.8" y="56.9">11</text>
<text x="14.6" y="61.4">13</text>
<text x="14.6" y="63.7">14</text>
<text x="14.6" y="66">15</text>
<text x="166.2" y="63.7">1</text>
<text x="172.4" y="63.7">2</text>
<text x="14.6" y="68.3">16</text>
<text x="14.6" y="70.6">17</text>
<text x="88.9" y="70.6">7</text>
<text x="94.1" y="71.6">VCC</text>
<text x="109.1" y="71.5">PD0</text>
<text x="117.1" y="70.6">2</text>
<text x="150.7" y="70.6">1</text>
<text x="181.6" y="70.6">20</text>
<text x="182.7" y="68.3">7</text>
<text x="188" y="69.3">VCC</text>
<text x="188" y="71.6">AVCC</text>
<text x="202.9" y="69.3">PD0</text>
<text x="202.9" y="71.5">PD1</text>
<text x="210.8" y="68.3">2</text>
<text x="210.8" y="70.6">3</text>
<text x="260.5" y="68.3">2</text>
<text x="260.5" y="70.6">3</text>
<text x="265.7" y="69.3">A</text>
<text x="265.7" y="71.6">B</text>
<text x="272.4" y="71.5">QH</text>
<text x="279.4" y="70.6">13</text>
<text x="14.6" y="72.9">18</text>
<text x="14.6" y="75.1">19</text>
<text x="14.6" y="77.4">20</text>
<text x="87.8" y="72.9">20</text>
<text x="87.8" y="77.4">21</text>
<text x="94.1" y="73.9">AVCC</text>
<text x="109.1" y="73.9">PD1</text>
<text x="109.1" y="76.2">PD2</text>
<text x="117.1" y="72.9">3</text>
<text x="117.1" y="75.1">4</text>
<text x="117.1" y="77.4">5</text>
<text x="150.7" y="72.9">2</text>
<text x="150.7" y="75.1">3</text>
<text x="150.7" y="77.4">4</text>
<text x="181.6" y="75.1">21</text>
<text x="188" y="76.2">AREF</text>
<text x="202.9" y="73.9">PD2</text>
<text x="202.9" y="76.2">PD3</text>
<text x="210.8" y="72.9">4</text>
<text x="210.8" y="75.1">5</text>
<text x="210.8" y="77.4">6</text>
<text x="259.4" y="77.4">10</text>
<text x="260.5" y="72.9">4</text>
<text x="260.5" y="75.1">5</text>
<text x="265.7" y="73.9">C</text>
<text x="265.7" y="76.2">D</text>
<text x="14.6" y="79.7">21</text>
<text x="14.6" y="82">22</text>
<text x="87.8" y="82">14</text>
<text x="94.1" y="78.4">AREF</text>
<text x="94.1" y="83">PB0</text>
<text x="109.1" y="78.4">PD3</text>
<text x="109.1" y="80.7">PD4</text>
<text x="109.1" y="83">PD5</text>
<text x="117.1" y="79.7">6</text>
<text x="117.1" y="82">11</text>
<text x="150.7" y="79.7">5</text>
<text x="150.7" y="82">6</text>
<text x="181.6" y="79.7">14</text>
<text x="181.6" y="82">15</text>
<text x="188" y="80.7">PB0</text>
<text x="188" y="83">PB1</text>
<text x="202.9" y="78.4">PD4</text>
<text x="202.9" y="80.7">PD5</text>
<text x="202.9" y="83">PD6</text>
<text x="210.8" y="79.7">11</text>
<text x="210.8" y="82">12</text>
<text x="259.4" y="82">12</text>
<text x="259.5" y="79.7">11</text>
<text x="265.7" y="78.4">E</text>
<text x="265.7" y="80.7">F</text>
<text x="265.7" y="83">G</text>
<text x="14.6" y="84.3">23</text>
<text x="14.6" y="86.6">24</text>
<text x="14.6" y="88.9">25</text>
<text x="87.8" y="84.3">15</text>
<text x="87.8" y="86.6">16</text>
<text x="87.8" y="88.9">17</text>
<text x="94.1" y="85.3">PB1</text>
<text x="94.1" y="87.6">PB2</text>
<text x="94.1" y="89.9">PB3</text>
<text x="109.1" y="85.3">PD6</text>
<text x="109.1" y="87.6">PD7</text>
<text x="117.1" y="84.3">12</text>
<text x="117.1" y="86.6">13</text>
<text x="181.6" y="84.3">16</text>
<text x="181.6" y="86.6">17</text>
<text x="181.6" y="88.9">18</text>
<text x="188" y="85.3">PB2</text>
<text x="188" y="87.6">PB3</text>
<text x="188" y="89.9">PB4</text>
<text x="202.9" y="85.3">PD7</text>
<text x="202.9" y="89.9">PC0</text>
<text x="210.8" y="84.3">13</text>
<text x="210.8" y="88.9">23</text>
<text x="259.4" y="84.3">14</text>
<text x="260.5" y="86.6">1</text>
<text x="265.7" y="87.6">SER</text>
<text x="265.7" y="85.3">H</text>
<text x="14.6" y="91.1">26</text>
<text x="14.6" y="93.4">27</text>
<text x="14.6" y="95.7">28</text>
<text x="87.8" y="91.1">18</text>
<text x="87.8" y="93.4">19</text>
<text x="88.9" y="95.7">9</text>
<text x="94.1" y="92.2">PB4</text>
<text x="94.1" y="94.4">PB5</text>
<text x="109.1" y="92.2">PC0</text>
<text x="109.1" y="94.4">PC1</text>
<text x="117.1" y="91.1">23</text>
<text x="117.1" y="93.4">24</text>
<text x="117.1" y="95.7">25</text>
<text x="181.6" y="91.1">19</text>
<text x="181.6" y="95.7">10</text>
<text x="182.7" y="93.4">9</text>
<text x="188" y="92.2">PB5</text>
<text x="188" y="94.4">PB6</text>
<text x="202.9" y="92.2">PC1</text>
<text x="202.9" y="94.4">PC2</text>
<text x="210.8" y="91.1">24</text>
<text x="210.8" y="93.4">25</text>
<text x="210.8" y="95.7">26</text>
<text x="259.4" y="95.7">15</text>
<text x="260.5" y="93.4">6</text>
<text x="260.5" y="91.1">7</text>
<text x="265.7" y="94.4">INH</text>
<text x="265.7" y="92.2">CLK</text>
<text x="14.6" y="98">29</text>
<text x="14.6" y="100.3">30</text>
<text x="87.8" y="98">10</text>
<text x="94.1" y="96.7">PB6</text>
<text x="94.1" y="99">PB7</text>
<text x="109.1" y="96.7">PC2</text>
<text x="109.1" y="99">PC3</text>
<text x="109.1" y="101.3">PC4</text>
<text x="117.1" y="98">26</text>
<text x="117.1" y="100.3">27</text>
<text x="182.7" y="100.3">8</text>
<text x="188" y="96.7">PB7</text>
<text x="188" y="101.3">GND_2</text>
<text x="202.9" y="96.7">PC3</text>
<text x="202.9" y="99">PC4</text>
<text x="202.9" y="101.3">PC5</text>
<text x="210.8" y="98">27</text>
<text x="210.8" y="100.3">28</text>
<text x="260.5" y="98">9</text>
<text x="265.7" y="99">CLR</text>
<text x="265.7" y="96.7">SH/LD</text>
<text x="14.6" y="102.6">31</text>
<text x="14.6" y="104.9">32</text>
<text x="14.6" y="107.2">33</text>
<text x="87.8" y="104.9">22</text>
<text x="88.9" y="102.6">8</text>
<text x="94.1" y="103.6">GND_2</text>
<text x="94.1" y="105.9">GND</text>
<text x="109.1" y="103.6">PC5</text>
<text x="109.1" y="105.9">PC6</text>
<text x="117.1" y="102.6">28</text>
<text x="117.1" y="104.9">1</text>
<text x="181.6" y="102.6">22</text>
<text x="188" y="103.6">GND</text>
<text x="202.9" y="103.6">PC6</text>
<text x="210.8" y="102.6">1</text>
<text x="14.6" y="109.5">34</text>
<text x="14.6" y="111.8">35</text>
<text x="130.6" y="111.8" transform="rotate(-90 130.6 111.8)">2</text>
<text x="132.9" y="111.8" transform="rotate(-90 132.9 111.8)">4</text>
<text x="14.6" y="114">36</text>
<text x="14.6" y="116.3">37</text>
<text x="14.6" y="118.6">38</text>
<text x="98.7" y="118.6">6</text>
<text x="265.6" y="119.1" transform="rotate(-90 265.6 119.1)">8</text>
<text x="267.9" y="119.1" transform="rotate(-90 267.9 119.1)">7</text>
<text x="270.2" y="119.1" transform="rotate(-90 270.2 119.1)">6</text>
<text x="272.5" y="119.1" transform="rotate(-90 272.5 119.1)">5</text>
<text x="274.7" y="119.1" transform="rotate(-90 274.7 119.1)">4</text>
<text x="277" y="119.1" transform="rotate(-90 277 119.1)">3</text>
<text x="279.3" y="119.1" transform="rotate(-90 279.3 119.1)">2</text>
<text x="281.6" y="119.1" transform="rotate(-90 281.6 119.1)">1</text>
<text x="14.6" y="120.9">39</text>
<text x="14.6" y="123.2">40</text>
<text x="98.7" y="125.5">3</text>
<text x="98.7" y="123.2">4</text>
<text x="98.7" y="120.9">5</text>
<text x="130.6" y="122.6" transform="rotate(-90 130.6 122.6)">1</text>
<text x="132.9" y="122.6" transform="rotate(-90 132.9 122.6)">3</text>
<text x="98.7" y="130">1</text>
<text x="98.7" y="127.8">2</text>
<text x="267.9" y="130" transform="rotate(-90 267.9 130)">15</text>
<text x="270.2" y="130" transform="rotate(-90 270.2 130)">14</text>
<text x="272.5" y="130" transform="rotate(-90 272.5 130)">13</text>
<text x="274.7" y="130" transform="rotate(-90 274.7 130)">12</text>
<text x="277" y="129.9" transform="rotate(-90 277 129.9)">11</text>
<text x="279.3" y="130" transform="rotate(-90 279.3 130)">10</text>
<text x="281.6" y="128.9" transform="rotate(-90 281.6 128.9)">9</text>
<text x="15.7" y="134.6">1</text>
<text x="15.7" y="136.9">2</text>
<text x="15.7" y="139.2">3</text>
<text x="15.7" y="141.5">4</text>
<text x="15.7" y="143.8">5</text>
<text x="15.7" y="146">6</text>
<text x="15.7" y="148.3">7</text>
<text x="14.6" y="155.2">10</text>
<text x="15.7" y="150.6">8</text>
<text x="15.7" y="152.9">9</text>
<text x="14.6" y="159.8">12</text>
<text x="14.8" y="157.5">11</text>
<text x="14.6" y="162.1">13</text>
<text x="14.6" y="164.3">14</text>
<text x="14.6" y="166.6">15</text>
<text x="14.6" y="168.9">16</text>
<text x="14.6" y="171.2">17</text>
<text x="14.6" y="173.5">18</text>
<text x="14.6" y="175.8">19</text>
<text x="14.6" y="178.1">20</text>
</g>
<text font-size="1.6" fill="#c90d0c" x="71" y="40.8" transform="rotate(-90 71 40.8)">+</text>
</svg>
